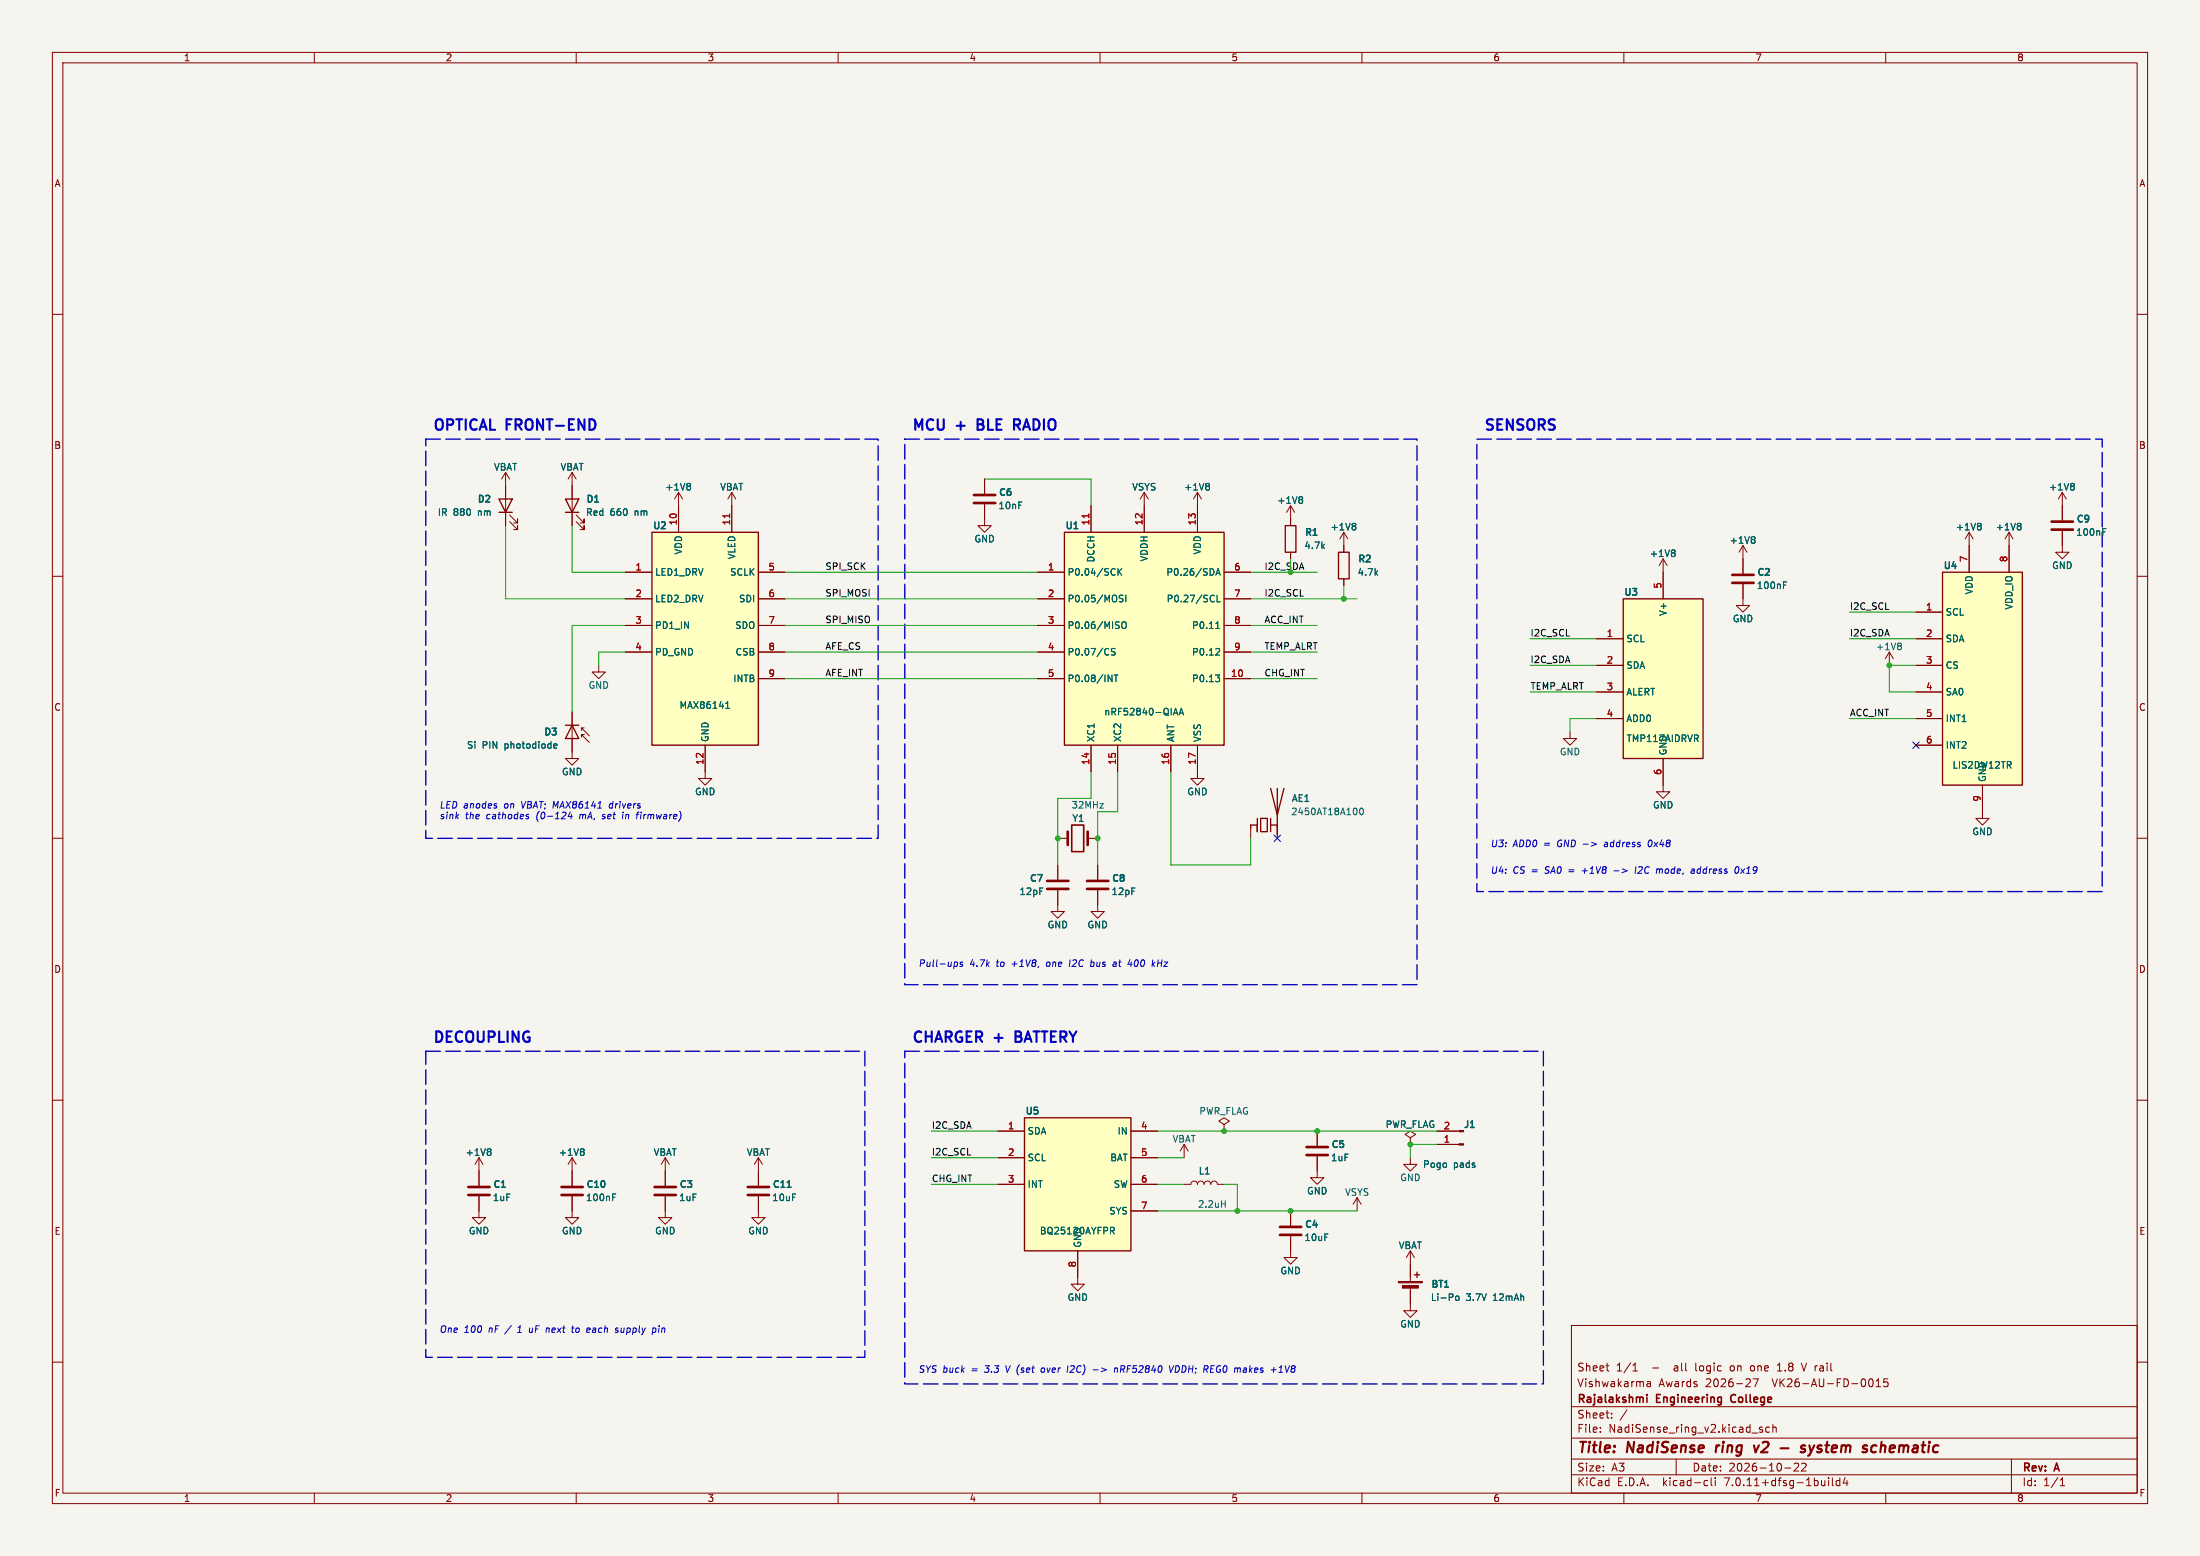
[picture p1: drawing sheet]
<svg xmlns="http://www.w3.org/2000/svg" width="420mm" height="297mm" viewBox="0 0 420 297" stroke-linecap="round" stroke-linejoin="round" font-family="sans-serif">
<path d="M0 0h420v297h-420z" fill="#f5f4ef" stroke="#f5f4ef" stroke-width=".19"/>
<g fill="none" stroke="#840000" stroke-width=".19">
<path d="M10 10h400v277h-400zM12 12h396v273h-396zM60 10v2M110 10v2M160 10v2M210 10v2M260 10v2M310 10v2M360 10v2M10 60h2M408 60h2M96.5 90.2l-.7 1.2"/>
<path d="M96.5 90.2v10.1M96.5 90.2l.8 1.2M97.3 99.6l1.5 1.5v-.8v.8h-.8M97.3 98.3l1.5 1.5v-.7v.7h-.8M109.2 90.2l-.7 1.2M109.2 90.2v10.1M109.2 90.2l.8 1.2M110 99.6l1.5 1.5v-.8v.8h-.8M110 98.3l1.5 1.5v-.7v.7h-.8M129.5 94v7.6M129.5 94l-.7 1.3M129.5 94l.8 1.3"/>
<path d="M139.7 94v7.6M139.7 94l-.8 1.3M139.7 94l.8 1.3M188 96.3v4h1.2l-1.2 1.3-1.3-1.3h1.3M188 91.4v2.8M208.3 96.5v5.1M218.4 94l-.7 1.3M218.4 94v7.6M218.4 94l.8 1.3M228.6 94l-.8 1.3M228.6 94v7.6M228.6 94l.8 1.3"/>
<path d="M246.4 96.5l-.8 1.3M246.4 96.5v3.8M246.4 96.5l.7 1.3M393.7 94v5.3M393.7 94l-.8 1.3M393.7 94l.8 1.3M10 110h2M119.4 109.2h5.1M119.4 114.3h5.1M119.4 119.4h5.1M144.8 109.2h5.1M144.8 114.3h5.1"/>
<path d="M144.8 119.4h5.1M198.1 109.2h5.1M198.1 114.3h5.1M198.1 119.4h5.1M233.7 109.2h5.1M233.7 114.3h5.1M233.7 119.4h5.1M246.4 105.4v1.3M256.5 101.6v3.8M256.5 110.5v1.3M256.5 101.6l-.7 1.3M256.5 101.6l.8 1.3"/>
<path d="M317.5 106.7l-.8 1.3M317.5 106.7v7.6M317.5 106.7l.8 1.3M332.7 111.5v4.1h1.3l-1.3 1.2-1.2-1.2h1.2M332.7 104.1v5.4M332.7 104.1l-.7 1.3M332.7 104.1l.8 1.3M365.8 116.8h5M375.9 101.6v7.6M375.9 101.6l-.7 1.3M375.9 101.6l.8 1.3M383.5 101.6v7.6"/>
<path d="M383.5 101.6l-.7 1.3M383.5 101.6l.8 1.3M393.7 101.3v4.1h1.3l-1.3 1.3-1.3-1.3h1.3M408 110h2M109.2 135.9v8.9h1.3l-1.3 1.3-1.3-1.3h1.3M111 138.9v.5M111.5 138.9h-.5l1.5 1.6M114.3 127v1.3h1.3l-1.3 1.2-1.3-1.2h1.3M119.4 124.5h5.1M144.8 124.5h5.1M144.8 129.5h5.1M198.1 124.5h5.1"/>
<path d="M198.1 129.5h5.1M233.7 124.5h5.1M233.7 129.5h5.1M299.7 139.7v1.3h1.3l-1.3 1.2-1.3-1.2h1.3M304.8 121.9h5.1M304.8 127h5.1M304.8 132.1h5.1M304.8 137.2h5.1M360.7 124.5l-.8 1.2M360.7 124.5v2.5M360.7 124.5l.7 1.2M365.8 121.9h5"/>
<path d="M365.8 127h5M365.8 132.1h5M365.8 137.2h5M10 160h2M111 140.7v-.5h.5h-.5l1.5 1.5M134.6 142.2v6.4h1.3l-1.3 1.3-1.3-1.3h1.3M208.3 142.2v5.1M213.4 142.2v5.1M223.5 142.2v5.1M228.6 142.2v6.4h1.3l-1.3 1.3-1.3-1.3h1.3M238.8 157.5v2.5M243.8 157.5v2.5"/>
<path d="M317.5 144.8v6.3h1.3l-1.3 1.3-1.3-1.3h1.3M365.8 142.2h5M378.5 149.9v6.3h1.2l-1.2 1.3-1.3-1.3h1.3M408 160h2M201.9 169.9v4.1h1.3l-1.3 1.3-1.2-1.3h1.2M201.9 165.1v2.8M201.9 160h1.9M207.6 160h1.9M209.5 169.9v4.1h1.3l-1.3 1.3-1.2-1.3h1.2M209.5 165.1v2.8M10 210h2M190.5 215.9h5.1"/>
<path d="M215.9 215.9h5.1M226.1 218.4l-.8 1.3M226.1 218.4v2.6M226.1 218.4l.7 1.3M233.7 214.6l1-.6-1-.6-1 .6 1 .6v1.3M233.7 215.9h.1M251.5 215.9v2.8M269.2 217.2l1.1-.7-1.1-.6-1 .6 1 .7v1.2M269.2 218.4h.1M274.3 215.9h4.2M274.3 218.4h4.2M408 210h2"/>
<path d="M91.4 228.3v4.1h1.3l-1.3 1.3-1.2-1.3h1.2M91.4 221v5.3M91.4 221l-.7 1.2M91.4 221l.8 1.2M109.2 228.3v4.1h1.3l-1.3 1.3-1.3-1.3h1.3M109.2 221v5.3M109.2 221l-.7 1.2M109.2 221l.8 1.2M127 228.3v4.1h1.3l-1.3 1.3-1.3-1.3h1.3M127 221v5.3M127 221l-.8 1.2M127 221l.8 1.2"/>
<path d="M144.8 228.3v4.1h1.2l-1.2 1.3-1.3-1.3h1.3M144.8 221l-.8 1.2M144.8 221v5.3M144.8 221l.7 1.2M190.5 221h5.1M190.5 226.1h5.1M205.7 238.8v6.3h1.3l-1.3 1.3-1.2-1.3h1.2M215.9 221h5.1M215.9 226.1h5.1M215.9 231.1h5.1M226.1 226.1h1.2a.64 .64 0 0 1 .7-.7 .64 .64 0 0 1 .6 .7 .64 .64 0 0 1 .6-.7 .64 .64 0 0 1 .7 .7 .64 .64 0 0 1 .6-.7 .64 .64 0 0 1 .6 .7 .64 .64 0 0 1 .7-.7 .64 .64 0 0 1 .6 .7h1.3M246.4 236v4h1.2l-1.2 1.3-1.3-1.3h1.3"/>
<path d="M246.4 231.1v2.8M251.5 220.7v4.1h1.2l-1.2 1.3-1.3-1.3h1.3M259.1 228.6l-.8 1.3M259.1 228.6v2.5M259.1 228.6l.7 1.3M269.2 221v1.2h1.3l-1.3 1.3-1.2-1.3h1.2M269.2 238.8l-.7 1.2M269.2 238.8v5.8M269.2 238.8l.8 1.2M10 260h2M269.2 245.6v4.6h1.3l-1.3 1.3-1.2-1.3h1.2M300 253h108v32h-108z"/>
<path d="M408 260h2M300 278.5h108M300 274.5h108M300 268.5h108M305.5 273.2v.2M305.5 272.5v.1M306.6 260.7h.6M307 261.7h.2M307.7 270.5v.2M307.7 269.8v.1M310.6 269.1l-1.3 1.9M311.7 261.7h.9"/>
<path d="M311.7 260.6l.5-.4v1.5M314.4 263.8h.6l.1 .9M315.1 264l-.5 .1a.29 .29 0 0 0-.2 .3 .29 .29 0 0 0 .2 .3l.5-.1M320 278.5v3M330.4 260.8v.7M333.9 263.2l.3 .3-.1 .3-.9 .9h1M334.4 260.7l-.2 .3v.4l.2 .3M334.7 263.2h1l-.7 1.5M336.4 272.5l-.3-.1-.2 .2v.2l.5 .2v.3h-.5M337.8 272.5l-.4-.1-.3 .3 .1 .6h.6M338.4 272.5l.3-.1 .3 .1 .1 .9M338.4 271.9v1.5"/>
<path d="M339.3 261.7h.9M339.3 260.6l.4-.4v1.5M342.5 279.4l.6-.1 .2 .1 .1 .3-1 1.1h1M343.9 260.2l.5 1.5 .5-1.5M343.9 279.4l.6-.1 .2 .1 .1 .3-.9 1.1h.9M356.8 263.5l.3-.3a.8 .8 0 0 1 .5 .7 .8 .8 0 0 1-.5 .8l-.3-.3M358.2 264.7h.8M358.2 263.6l.4-.4v1.5M360.4 263.2h-.7l-.1 .7 .2-.1h.5l.1 .2v.5l-.2 .2-.6-.2M384 278.5v6.5M60 285v2M110 285v2"/>
<path d="M160 285v2M210 285v2M260 285v2M300 281.5h108M310 285v2M325.6 282.6l.4 .1M326 283.5l-.4 .1M326.7 282.1v1.3l.2 .2M327.4 282.1v.1M327.4 282.6v1M340.7 280.2h1.2M349.1 282.1v.1"/>
<path d="M349.1 282.6v1M349.8 282.1v1.3l.2 .2M351.2 282.7l-.4-.1-.3 .3 .2 .6h.5M351.2 282.1v1.5M352.2 282l-.3 1.1h.9M352.6 282.6v1M360 285v2M393.3 283.6h.9M393.3 282.5l.4-.4v1.5"/>
</g>
<path d="M327.7 275.9l-.2 1.3M334.8 275.9l.3 1.3 .7-1.3M339.9 276.4h1.5M344 276h.6M344.1 276.5h.3l.2 .3-.3 .4M345.4 275.9l.3 1.3M345.7 277.2l-.2 .5-.3 .2M346.4 275.9l-.7 1.3M357.7 275.9l.6 .1M358.1 277.1l-.6 .1" fill="none" stroke="#840000" stroke-width=".4"/>
<path d="M204.6 157.5h2.3v5.1h-2.3zM314.4 266.2v.1M314.4 266.7v1M330.5 266.4l-.1 .4 .1 .7" fill="none" stroke="#840000" stroke-width=".3"/>
<g fill="none" stroke="#006464" stroke-width=".19">
<path d="M131.6 92.3l.2 .2-.2 .3 .2 .3v.2l-.2 .2M230.7 92.3l.2 .2-.2 .3 .2 .3v.2l-.2 .2M248.4 94.8l.3 .3-.3 .3 .3 .2v.2l-.3 .3M258.6 99.9l.2 .2-.2 .3 .2 .3v.2l-.2 .3M378 99.9l.2 .2-.2 .3 .2 .3v.2l-.2 .3M385.6 99.9l.2 .2-.2 .3 .2 .3v.2l-.2 .3M395.8 92.3l.2 .2-.2 .3 .2 .3v.2l-.2 .2M213.4 108.5v1.3M213.6 109.1l.5 .7M213.8 114.2l.5 .1 .1 .3-.3 .3-.4-.1M213.8 113.7h.6M214.1 108.5l-.7 .8"/>
<path d="M214.2 118.9l.3-.2a.43 .43 0 0 1 .5 .4v.4a.42 .42 0 0 1-.4 .5 .42 .42 0 0 1-.5-.5zM214.9 113.6v1.3M231.7 113.7h.1M231.8 114.8h-.1M232.1 120h.7M232.1 109.8l.4-1.3 .5 1.3M232.2 109.4h.6M232.3 113.6v1.3h.7M232.3 118.9l.2-.2v1.3M319.6 105l.2 .2-.2 .3 .2 .3v.2l-.2 .2M334.8 102.4l.2 .3-.2 .3 .2 .2v.3l-.2 .2M340.5 111.7h.4"/>
<path d="M340.5 111.1h.6M401.4 101.5h.5M401.4 100.9h.6M138.6 135.2h.7M138.6 134.3l.3-.4v1.3M211.5 128.8l.8 1.3v-1.3M212.7 128.8h.7M212.9 123.8h-.5l-.2 .1v.4l.6 .2 .1 .3-.3 .2h-.4M213.1 128.8v1.3M224 136.5l.4-1.3 .5 1.3M224.1 136.1h.6M225.1 136.5l.4-1.3 .4 1.3"/>
<path d="M225.2 136.1h.6M232 128.8h.8l-.4 .5M232.6 129.3l.2 .3v.3l-.2 .2M232.6 123.8l.2 .2v.3l-.8 .7h.8M362.7 122.7l.3 .3-.3 .3 .3 .2v.3l-.3 .2M105.7 142.4l.6-.1v-.3h-.4l-.2 .2 .1 .6h.5M259.7 154.4l.2-.2a.68 .68 0 0 1 .4 .7 .68 .68 0 0 1-.4 .6l-.3-.5zM93.5 219.3l.2 .2-.2 .3 .2 .3v.2l-.2 .2M111.3 219.3l.2 .2-.2 .3 .2 .3v.2l-.2 .2M117 228.5h.4M117 227.9h.6M212 234.3h.5l.2 .2-.1 .4h-.6"/>
<path d="M212.3 234.9l.4 .6M233.2 229.8h.7M233.9 229.2v1.2M277.9 247.5l.2-.1 .4 .1v.5l-.1 .2h-.3l-.2-.1z"/>
</g>
<g fill="#ffffc2" stroke="#ffffc2" stroke-width=".19">
<path d="M124.5 101.6h20.3v40.6h-20.3z"/>
<path d="M203.2 101.6h30.5v40.6h-30.5z"/>
<path d="M195.6 213.4h20.3v25.4h-20.3z"/>
<path d="M309.9 114.3h15.2v30.5h-15.2z"/>
<path d="M370.8 109.2h15.3v40.7h-15.3z"/>
</g>
<g fill="none" stroke="#840000" stroke-width=".25">
<path d="M95.2 95.3h2.6l-1.3 2.5zM95.2 97.8h2.6M107.9 95.3h2.6l-1.3 2.5zM107.9 97.8h2.6M124.5 101.6h20.3v40.6h-20.3zM203.2 101.6h30.5v40.6h-30.5zM245.4 100.3h2v5.1h-2zM255.5 105.4h2.1v5.1h-2.1zM309.9 114.3h15.2v30.5h-15.2zM370.8 109.2h15.3v40.7h-15.3zM107.9 138.4h2.6M109.2 138.4l1.3 2.6h-2.6z"/>
<path d="M240 156.2v2.6v-1.3h-1.2v.6M240.7 156.2h1.2v2.6h-1.2zM242.6 150.5l1.2 5.1 1.3-5.1M242.6 157.5h1.2M242.6 156.2v2.6M243.8 150.5v8.9M195.6 213.4h20.3v25.4h-20.3zM270 243.3h1M270.5 242.8v1"/>
</g>
<path d="M139.3 98.1v.7M207.9 98.1v.7" fill="none" stroke="#a90000" stroke-width=".19"/>
<g fill="none" stroke="#840000" stroke-width=".51">
<path d="M185.9 96h4.1M185.9 94.5h4.1M391.7 99.6h4M330.7 111.3h4.1M330.7 109.7h4.1M391.7 101.1h4M203.8 158.8v2.5M207.6 158.8v2.5M199.9 169.7h4.1M199.9 168.1h4.1M207.5 169.7h4.1M207.5 168.1h4.1"/>
<path d="M249.4 218.9h4.1M89.4 228.1h4.1M89.4 226.6h4.1M107.2 228.1h4.1M107.2 226.6h4.1M125 228.1h4M125 226.6h4M142.7 228.1h4.1M142.7 226.6h4.1M244.3 235.7h4.1M244.3 234.2h4.1M249.4 220.5h4.1"/>
</g>
<path d="M150.3 226.6h.7" fill="none" stroke="#006464" stroke-width=".25"/>
<g fill="#840000" stroke="#840000" stroke-width=".19">
<path d="M267 244.6h4.5v.3h-4.5z"/>
<path d="M267.7 245.4h3.1v.5h-3.1z"/>
<path d="M278.5 215.8h.9v.2h-.9z"/>
<path d="M278.5 218.3h.9v.3h-.9z"/>
</g>
<path d="M186.6 81h.7M187.3 80h-.7v2h.8M193.6 80l.9 .1M194.1 81.1l.6 .9M194.5 81l-.9 .1M193.9 197.8h.6M194.5 196.9h-.6v2h.7" fill="none" stroke="#0000c2" stroke-width=".4"/>
<g fill="none" stroke="#0000c2" stroke-width=".19">
<path d="M100.6 155.4l.3 .1M100.8 155.9l.1 .2-.2 .2M108.9 155l-.4 .9h.7M109.1 155.4l-.1 .9M114.9 156.2l.4 .1M115.2 155.4l-.2 .3 .2 .2M116.5 153.5l-.2 .5 .2 .2M118.9 155.4l-.1 .9M121.5 155.4h.4M121.7 155.1l-.2 1.2M302 166.2h1M306.5 161.1l-.2 .2 .1 .3"/>
<path d="M306.5 160.8h-.1M308.1 166.2h1M312.3 165.4l-.1 1.3M313.4 166l-.8 .7h.8M315 160.3a.71 .71 0 0 0-.4 .7 .71 .71 0 0 0 .4 .6h.1M316.5 165.9l.3 .1M316.8 166l-.1 .7M317 165.9l-.2 .1M322.8 166.5l.2 .2 .4-.1M323 165.9h.4v.8M323.5 166.2h-.5l-.2 .2M331.2 165.9l.2-.3 .3-.2a.76 .76 0 0 1-.3 1.3l-.2-.2"/>
<path d="M333.1 165.9l-.8 .8M182.2 183.7l.4-.1 .2 .3-.1 .5-.5 .1M183.8 183.7l-.3-.1-.2 .3 .4 .2v.3h-.5M204.3 183.2l-.2 1.3M208.2 184.4l.4 .1M208.3 183.2l-.1 1.3M208.7 183.6l-.4 .1M212.5 184.4h.5M212.6 183.7h.5M213.1 183.9l-.4 .1-.2 .2M215.3 184.1h.8M216 183.6l-.1 .9"/>
<path d="M220.1 184l.3 .5M220.5 183.6l-.5 .5M98.8 254.3h.7M99 253.4h-.1M101.1 253.5l-.1 .6 .2 .2M109.1 253.5h.5M109.4 253.1l-.2 1 .3 .2M112.3 253.5h.3v.3l-.6 .1M112.5 254.3h-.3M117.7 253.9l.2 .1 .1 .1-.5 .2M117.7 253.5h.3M124.8 253.5h.3l.1 .2-.1 .5-.4 .1"/>
<path d="M192 260.7l.3 1.2M199.2 261.1l-.4 .1-.1 .5 .1 .2h.3M203.9 260.7l-.2 1.2M205 261.2l-.8 .7h.8M208.7 261.5h.9M212.8 261.2l.2-.1 .3 .1v.7M212.8 261.1l-.1 .8M223.2 260.7l.3 1.2 .6-1.2M224.8 260.7h-.3l-.2 1.2h.3M242.7 261.5h.9M244.1 261.9h.7M244.5 260.9l-.3 .1"/>
</g>
<path d="M81.3 83.8h86.3v76.2h-86.3v-76.2M172.7 83.8h97.8v104.2h-97.8v-104.2M281.9 83.8h119.4v86.4h-119.4v-86.4M81.3 200.7h83.8v58.4h-83.8v-58.4M172.7 200.7h121.9v63.5h-121.9v-63.5" fill="none" stroke="#0000c2" stroke-width=".25" stroke-dasharray="2.8 1"/>
<g fill="none" stroke="#009600" stroke-width=".19">
<path d="M188 91.4h20.3v5.1M96.5 100.3v14h22.9M109.2 100.3v8.9h10.2M119.4 119.4h-10.2v16.5M149.9 109.2h48.2M149.9 119.4h48.2M149.9 114.3h48.2M238.8 109.2h12.7M238.8 119.4h12.7M238.8 114.3h20.3M246.4 106.7v2.5M256.5 111.8v2.5"/>
<path d="M353.1 116.8h12.7M119.4 124.5h-5.1v2.5M149.9 124.5h48.2M149.9 129.5h48.2M238.8 124.5h12.7M238.8 129.5h12.7M292.1 132.1h12.7M292.1 127h12.7M292.1 121.9h12.7M304.8 137.2h-5.1v2.5M353.1 137.2h12.7M353.1 121.9h12.7"/>
<path d="M365.8 127h-5.1v5.1h5.1M208.3 147.3v5.1h-6.4v12.7M213.4 147.3v7.6h-3.9v10.2M223.5 147.3v17.8h15.3v-5.1M177.8 215.9h12.7M221 215.9h53.3M274.3 218.4h-5.1v2.6M177.8 221h12.7M177.8 226.1h12.7M221 221h5.1M221 226.1h5.1M221 231.1h38.1"/>
<path d="M233.7 226.1h2.5v5"/>
</g>
<path d="M243.2 159.4l1.2 1.2M244.4 159.4l-1.2 1.2M365.2 141.6l1.2 1.2M366.4 141.6l-1.2 1.2" fill="none" stroke="#000084" stroke-width=".19"/>
<g fill="#009600" stroke="#009600" stroke-width=".19">
<circle cx="360.7" cy="127" r=".46"/>
<circle cx="256.5" cy="114.3" r=".46"/>
<circle cx="201.9" cy="160" r=".46"/>
<circle cx="251.5" cy="215.9" r=".46"/>
<circle cx="269.2" cy="218.4" r=".46"/>
<circle cx="236.2" cy="231.1" r=".46"/>
<circle cx="246.4" cy="231.1" r=".46"/>
<circle cx="233.7" cy="215.9" r=".46"/>
<circle cx="209.5" cy="160" r=".46"/>
</g>
<g font-size="2.8" fill="#0000c2">
<text x="82.5" y="82.3">OPTICAL</text>
<text x="96.8" y="82.3">FRONT-END</text>
<text x="174" y="82.3">MCU</text>
<text x="182.7" y="82.3">+</text>
<text x="187.5" y="82.3">BLE</text>
<text x="195.2" y="82.3">RADIO</text>
<text x="283.2" y="82.3">SENSORS</text>
<text x="82.5" y="199.1">DECOUPLING</text>
<text x="174" y="199.1">CHARGER +</text>
<text x="194.7" y="199.1">BATTERY</text>
</g>
<g font-size="2.8" fill="#840000">
<text x="301" y="277.9">Title:</text>
<text x="310.6" y="277.9">NadiSense</text>
<text x="328.4" y="277.9">ring</text>
<text x="336.5" y="277.9">v2</text>
<text x="342.3" y="277.9">-</text>
<text x="347.1" y="277.9">system</text>
<text x="359.7" y="277.9">schematic</text>
</g>
<g font-size="2.1" fill="#840000">
<text x="301" y="262">Sheet</text>
<text x="308.5" y="262">1/1</text>
<text x="315.5" y="262">-</text>
<text x="320" y="262">all</text>
<text x="324.2" y="262">logic</text>
<text x="331" y="262">on</text>
<text x="335" y="262">one</text>
<text x="340.3" y="262">1.8</text>
<text x="345.2" y="262">V rail</text>
<text x="301" y="268.2">Rajalakshmi</text>
<text x="301" y="265">Vishwakarma</text>
<text x="316.3" y="268.2">Engineering</text>
<text x="316.6" y="265">Awards</text>
<text x="325.7" y="265">2026-27</text>
<text x="331.1" y="268.2">College</text>
<text x="338.7" y="265">VK26-AU-FD-0015</text>
<text x="301" y="273.7">File:</text>
<text x="301" y="271">Sheet:</text>
<text x="307.1" y="273.7">NadiSense_ring_v2.kicad_sch</text>
<text x="301" y="281.1">Size:</text>
<text x="307.6" y="281.1">A3</text>
<text x="323" y="281.1">Date:</text>
<text x="330" y="281.1">2026-10-22</text>
<text x="386" y="281.3">Rev:</text>
<text x="392.4" y="281.3">A</text>
<text x="301" y="283.9">KiCad</text>
<text x="308.7" y="283.9">E.D.A.</text>
<text x="317.6" y="283.9">kicad-cli</text>
<text x="329.5" y="283.9">7.0.11+dfsg-1build4</text>
<text x="386" y="283.9">Id:</text>
<text x="390.1" y="283.9">1/1</text>
</g>
<g font-size="1.8" fill="#840000">
<text x="35" y="11.9">1</text>
<text x="85" y="11.9">2</text>
<text x="135" y="11.9">3</text>
<text x="185" y="11.9">4</text>
<text x="235" y="11.9">5</text>
<text x="285" y="11.9">6</text>
<text x="335" y="11.9">7</text>
<text x="385" y="11.9">8</text>
<text x="10.3" y="35.9">A</text>
<text x="408.3" y="35.9">A</text>
<text x="10.3" y="85.9">B</text>
<text x="408.2" y="85.9">B</text>
<text x="10.3" y="135.9">C</text>
<text x="408.2" y="135.9">C</text>
<text x="10.3" y="185.9">D</text>
<text x="408.2" y="185.9">D</text>
<text x="10.3" y="235.9">E</text>
<text x="408.3" y="235.9">E</text>
<text x="10.3" y="285.9">F</text>
<text x="35" y="286.9">1</text>
<text x="85" y="286.9">2</text>
<text x="135" y="286.9">3</text>
<text x="185" y="286.9">4</text>
<text x="235" y="286.9">5</text>
<text x="285" y="286.9">6</text>
<text x="335" y="286.9">7</text>
<text x="385" y="286.9">8</text>
<text x="408.3" y="285.9">F</text>
</g>
<g font-size="1.8" fill="#006464">
<text x="94.2" y="90">VBAT</text>
<text x="106.9" y="90">VBAT</text>
<text x="126.9" y="93.8">+1V8</text>
<text x="137.4" y="93.8">VBAT</text>
<text x="190.5" y="95">C6</text>
<text x="216" y="93.8">VSYS</text>
<text x="226" y="93.8">+1V8</text>
<text x="391.1" y="93.8">+1V8</text>
<text x="83.5" y="98.7">IR</text>
<text x="86.5" y="98.7">880</text>
<text x="91" y="96.3">D2</text>
<text x="91.3" y="98.7">nm</text>
<text x="111.8" y="96.3">D1</text>
<text x="111.8" y="98.7">Red</text>
<text x="116.4" y="98.7">660</text>
<text x="121.2" y="98.7">nm</text>
<text x="124.5" y="101.3">U2</text>
<text x="190.5" y="97.4">10nF</text>
<text x="203.2" y="101.3">U1</text>
<text x="243.7" y="96.4">+1V8</text>
<text x="253.9" y="101.4">+1V8</text>
<text x="373.3" y="101.4">+1V8</text>
<text x="380.9" y="101.4">+1V8</text>
<text x="396.2" y="100.1">C9</text>
<text x="130.4" y="105.9" transform="rotate(-90 130.4 105.9)">VDD</text>
<text x="140.6" y="106.8" transform="rotate(-90 140.6 106.8)">VLED</text>
<text x="185.9" y="103.7">GND</text>
<text x="209.1" y="107.5" transform="rotate(-90 209.1 107.5)">DCCH</text>
<text x="219.3" y="107.3" transform="rotate(-90 219.3 107.3)">VDDH</text>
<text x="229.5" y="105.9" transform="rotate(-90 229.5 105.9)">VDD</text>
<text x="248.9" y="102.6">R1</text>
<text x="248.9" y="105">4.7k</text>
<text x="259.1" y="107.7">R2</text>
<text x="314.9" y="106.5">+1V8</text>
<text x="330.1" y="104">+1V8</text>
<text x="396.3" y="102.5">100nF</text>
<text x="125" y="110.1">LED1_DRV</text>
<text x="139.3" y="110.1">SCLK</text>
<text x="203.7" y="110.1">P0.04/SCK</text>
<text x="222.6" y="110.1">P0.26/SDA</text>
<text x="259.1" y="110.1">4.7k</text>
<text x="335.3" y="110.2">C2</text>
<text x="335.3" y="112.6">100nF</text>
<text x="370.8" y="109">U4</text>
<text x="376.8" y="113.6" transform="rotate(-90 376.8 113.6)">VDD</text>
<text x="391.7" y="108.8">GND</text>
<text x="125" y="115.2">LED2_DRV</text>
<text x="141" y="115.2">SDI</text>
<text x="203.7" y="115.2">P0.05/MOSI</text>
<text x="222.6" y="115.2">P0.27/SCL</text>
<text x="309.9" y="114">U3</text>
<text x="318.4" y="117.7" transform="rotate(-90 318.4 117.7)">V+</text>
<text x="330.7" y="119">GND</text>
<text x="371.3" y="117.7">SCL</text>
<text x="384.4" y="116.5" transform="rotate(-90 384.4 116.5)">VDD_IO</text>
<text x="125" y="120.2">PD1_IN</text>
<text x="125" y="125.3">PD_GND</text>
<text x="140.3" y="120.2">SDO</text>
<text x="140.3" y="125.3">CSB</text>
<text x="203.7" y="120.2">P0.06/MISO</text>
<text x="203.7" y="125.3">P0.07/CS</text>
<text x="227.5" y="120.2">P0.11</text>
<text x="227.5" y="125.3">P0.12</text>
<text x="310.4" y="122.8">SCL</text>
<text x="358" y="124.3">+1V8</text>
<text x="371.3" y="122.8">SDA</text>
<text x="112.3" y="131.7">GND</text>
<text x="139.9" y="130.4">INTB</text>
<text x="203.7" y="130.4">P0.08/INT</text>
<text x="227.5" y="130.4">P0.13</text>
<text x="310.4" y="127.9">SDA</text>
<text x="371.3" y="127.9">CS</text>
<text x="129.6" y="135.5">MAX86141</text>
<text x="210.7" y="136.8">nRF52840-QIAA</text>
<text x="310.4" y="132.9">ALERT</text>
<text x="371.3" y="132.9">SA0</text>
<text x="89.1" y="143.1">Si</text>
<text x="92" y="143.1">PIN</text>
<text x="96.4" y="143.1">photodiode</text>
<text x="103.7" y="140.7">D3</text>
<text x="135.5" y="141.7" transform="rotate(-90 135.5 141.7)">GND</text>
<text x="209.1" y="141.7" transform="rotate(-90 209.1 141.7)">XC1</text>
<text x="214.2" y="141.7" transform="rotate(-90 214.2 141.7)">XC2</text>
<text x="224.4" y="141.7" transform="rotate(-90 224.4 141.7)">ANT</text>
<text x="229.5" y="141.7" transform="rotate(-90 229.5 141.7)">VSS</text>
<text x="310.4" y="138">ADD0</text>
<text x="310.4" y="141.8">TMP117AIDRVR</text>
<text x="371.3" y="138">INT1</text>
<text x="371.3" y="143.1">INT2</text>
<text x="107.2" y="148.2">GND</text>
<text x="297.7" y="144.4">GND</text>
<text x="318.4" y="144.3" transform="rotate(-90 318.4 144.3)">GND</text>
<text x="372.6" y="146.9">LIS2DW12TR</text>
<text x="379.3" y="149.4" transform="rotate(-90 379.3 149.4)">GND</text>
<text x="132.6" y="152">GND</text>
<text x="204.5" y="154.5">32MHz</text>
<text x="226.6" y="152">GND</text>
<text x="246.4" y="153.4">AE1</text>
<text x="246.4" y="155.8">2450AT18A100</text>
<text x="315.5" y="154.5">GND</text>
<text x="204.5" y="157.2">Y1</text>
<text x="376.4" y="159.6">GND</text>
<text x="194.5" y="171">12pF</text>
<text x="196.4" y="168.7">C7</text>
<text x="212.1" y="168.7">C8</text>
<text x="212.1" y="171">12pF</text>
<text x="199.9" y="177.4">GND</text>
<text x="207.5" y="177.4">GND</text>
<text x="195.6" y="213.1">U5</text>
<text x="228.9" y="213">PWR_FLAG</text>
<text x="264.4" y="215.5">PWR_FLAG</text>
<text x="279.3" y="215.6">J1</text>
<text x="88.8" y="220.8">+1V8</text>
<text x="106.6" y="220.8">+1V8</text>
<text x="124.7" y="220.8">VBAT</text>
<text x="142.5" y="220.8">VBAT</text>
<text x="196.1" y="216.8">SDA</text>
<text x="196.1" y="221.8">SCL</text>
<text x="211.9" y="221.8">BAT</text>
<text x="213.3" y="216.8">IN</text>
<text x="223.8" y="218.3">VBAT</text>
<text x="254" y="219.5">C5</text>
<text x="254" y="221.8">1uF</text>
<text x="94" y="227.1">C1</text>
<text x="111.8" y="227.1">C10</text>
<text x="129.5" y="227.1">C3</text>
<text x="147.3" y="227.1">C11</text>
<text x="196.1" y="226.9">INT</text>
<text x="212.5" y="226.9">SW</text>
<text x="228.6" y="224.5">L1</text>
<text x="267.2" y="225.7">GND</text>
<text x="271.6" y="223.1">Pogo</text>
<text x="277.5" y="223.1">pads</text>
<text x="94" y="229.5">1uF</text>
<text x="111.8" y="229.5">100nF</text>
<text x="129.5" y="229.5">1uF</text>
<text x="147.3" y="229.5">10uF</text>
<text x="211.7" y="232">SYS</text>
<text x="228.6" y="230.7">2.2uH</text>
<text x="249.4" y="228.2">GND</text>
<text x="256.7" y="228.4">VSYS</text>
<text x="89.4" y="235.8">GND</text>
<text x="107.2" y="235.8">GND</text>
<text x="125" y="235.8">GND</text>
<text x="142.7" y="235.8">GND</text>
<text x="198.4" y="235.8">BQ25120AYFPR</text>
<text x="206.6" y="238.3" transform="rotate(-90 206.6 238.3)">GND</text>
<text x="248.9" y="234.7">C4</text>
<text x="248.9" y="237.1">10uF</text>
<text x="266.9" y="238.6">VBAT</text>
<text x="244.3" y="243.4">GND</text>
<text x="203.7" y="248.5">GND</text>
<text x="273" y="246.1">BT1</text>
<text x="273.1" y="248.5">Li-Po</text>
<text x="279.9" y="248.5">3.7V</text>
<text x="285.1" y="248.5">12mAh</text>
<text x="267.2" y="253.6">GND</text>
</g>
<g font-size="1.8" fill="#a90000">
<text x="129.3" y="100.4" transform="rotate(-90 129.3 100.4)">10</text>
<text x="139.4" y="100.4" transform="rotate(-90 139.4 100.4)">11</text>
<text x="208" y="100.4" transform="rotate(-90 208 100.4)">11</text>
<text x="218.2" y="100.4" transform="rotate(-90 218.2 100.4)">12</text>
<text x="228.3" y="100.4" transform="rotate(-90 228.3 100.4)">13</text>
<text x="375.7" y="107.4" transform="rotate(-90 375.7 107.4)">7</text>
<text x="383.3" y="107.4" transform="rotate(-90 383.3 107.4)">8</text>
<text x="121.2" y="109">1</text>
<text x="146.6" y="109">5</text>
<text x="200" y="109">1</text>
<text x="235.5" y="109">6</text>
<text x="317.2" y="112.5" transform="rotate(-90 317.2 112.5)">5</text>
<text x="121.2" y="114">2</text>
<text x="121.2" y="119.1">3</text>
<text x="146.6" y="114">6</text>
<text x="146.6" y="119.1">7</text>
<text x="200" y="114">2</text>
<text x="200" y="119.1">3</text>
<text x="235.5" y="114">7</text>
<text x="235.5" y="119.1">8</text>
<text x="367.6" y="116.6">1</text>
<text x="121.2" y="124.2">4</text>
<text x="146.6" y="124.2">8</text>
<text x="200" y="124.2">4</text>
<text x="235.5" y="124.2">9</text>
<text x="306.6" y="121.7">1</text>
<text x="367.6" y="121.7">2</text>
<text x="146.6" y="129.3">9</text>
<text x="200" y="129.3">5</text>
<text x="234.9" y="129.3">10</text>
<text x="306.6" y="126.7">2</text>
<text x="306.6" y="131.8">3</text>
<text x="367.6" y="126.7">3</text>
<text x="367.6" y="131.8">4</text>
<text x="306.6" y="136.9">4</text>
<text x="367.6" y="136.9">5</text>
<text x="367.6" y="142">6</text>
<text x="134.4" y="146.1" transform="rotate(-90 134.4 146.1)">12</text>
<text x="208" y="146.1" transform="rotate(-90 208 146.1)">14</text>
<text x="213.1" y="146.1" transform="rotate(-90 213.1 146.1)">15</text>
<text x="223.3" y="146.1" transform="rotate(-90 223.3 146.1)">16</text>
<text x="228.3" y="146.1" transform="rotate(-90 228.3 146.1)">17</text>
<text x="317.2" y="148" transform="rotate(-90 317.2 148)">6</text>
<text x="378.2" y="153.1" transform="rotate(-90 378.2 153.1)">9</text>
<text x="192.3" y="215.6">1</text>
<text x="217.7" y="215.6">4</text>
<text x="275.5" y="215.6">2</text>
<text x="192.3" y="220.7">2</text>
<text x="217.7" y="220.7">5</text>
<text x="275.5" y="218.2">1</text>
<text x="192.3" y="225.8">3</text>
<text x="217.7" y="225.8">6</text>
<text x="217.7" y="230.9">7</text>
<text x="205.5" y="242" transform="rotate(-90 205.5 242)">8</text>
</g>
<g font-size="1.8" fill="#0f0f0f">
<text x="157.5" y="108.9">SPI_SCK</text>
<text x="157.5" y="114">SPI_MOSI</text>
<text x="241.3" y="114">I2C_SCL</text>
<text x="157.5" y="119">SPI_MISO</text>
<text x="241.3" y="119">ACC_INT</text>
<text x="353.1" y="116.5">I2C_SCL</text>
<text x="157.5" y="124.1">AFE_CS</text>
<text x="241.3" y="124.1">TEMP_ALRT</text>
<text x="292.1" y="121.6">I2C_SCL</text>
<text x="353.1" y="121.6">I2C_SDA</text>
<text x="157.5" y="129.2">AFE_INT</text>
<text x="241.3" y="129.2">CHG_INT</text>
<text x="292.1" y="126.7">I2C_SDA</text>
<text x="292.1" y="131.7">TEMP_ALRT</text>
<text x="353.1" y="136.8">ACC_INT</text>
<text x="177.8" y="215.6">I2C_SDA</text>
<text x="177.8" y="220.6">I2C_SCL</text>
<text x="177.8" y="225.7">CHG_INT</text>
</g>
<text font-size="1.8" fill="#009600" x="241.3" y="108.9">I2C_SDA</text>
<g font-size="1.8" fill="#0000c2">
<text x="83.8" y="154.5">LED anodes</text>
<text x="96.3" y="154.5">on</text>
<text x="99.8" y="154.5">VBAT; MAX86141</text>
<text x="116.9" y="154.5">drivers</text>
<text x="83.8" y="156.6">sink</text>
<text x="88.8" y="156.6">the</text>
<text x="92.9" y="156.6">cathodes</text>
<text x="102.6" y="156.6">(0-124</text>
<text x="111.1" y="156.6">mA,</text>
<text x="115.6" y="156.6">set</text>
<text x="119.6" y="156.6">in</text>
<text x="122.6" y="156.6">firmware)</text>
<text x="284.5" y="161.9">U3:</text>
<text x="288.8" y="161.9">ADD0 =</text>
<text x="297.5" y="161.9">GND -&gt;</text>
<text x="306.9" y="161.9">address</text>
<text x="315.5" y="161.9">0x48</text>
<text x="284.5" y="167">U4:</text>
<text x="288.8" y="167">CS =</text>
<text x="295.2" y="167">SA0</text>
<text x="299.9" y="167">=</text>
<text x="302.6" y="167">+1V8</text>
<text x="308.9" y="167">-&gt;</text>
<text x="313.2" y="167">I2C</text>
<text x="317.4" y="167">mode,</text>
<text x="324.3" y="167">address</text>
<text x="332.8" y="167">0x19</text>
<text x="175.3" y="184.8">Pull-ups</text>
<text x="185.1" y="184.8">4.7k</text>
<text x="190.3" y="184.8">to</text>
<text x="193.3" y="184.8">+1V8,</text>
<text x="200.2" y="184.8">one</text>
<text x="204.8" y="184.8">I2C</text>
<text x="209" y="184.8">bus</text>
<text x="213.5" y="184.8">at</text>
<text x="216.6" y="184.8">400</text>
<text x="221.4" y="184.8">kHz</text>
<text x="83.8" y="254.6">One</text>
<text x="88.6" y="254.6">100</text>
<text x="93.4" y="254.6">nF /</text>
<text x="99.3" y="254.6">1</text>
<text x="101.6" y="254.6">uF next</text>
<text x="110.2" y="254.6">to</text>
<text x="113.3" y="254.6">each</text>
<text x="118.9" y="254.6">supply</text>
<text x="126.2" y="254.6">pin</text>
<text x="175.3" y="262.2">SYS buck</text>
<text x="185.5" y="262.2">=</text>
<text x="188.3" y="262.2">3.3</text>
<text x="192.5" y="262.2">V (set</text>
<text x="199.6" y="262.2">over</text>
<text x="204.7" y="262.2">I2C)</text>
<text x="209.8" y="262.2">-&gt;</text>
<text x="214.2" y="262.2">nRF52840</text>
<text x="224.9" y="262.2">VDDH; REG0 makes</text>
<text x="244.8" y="262.2">+1V8</text>
</g>
</svg>
